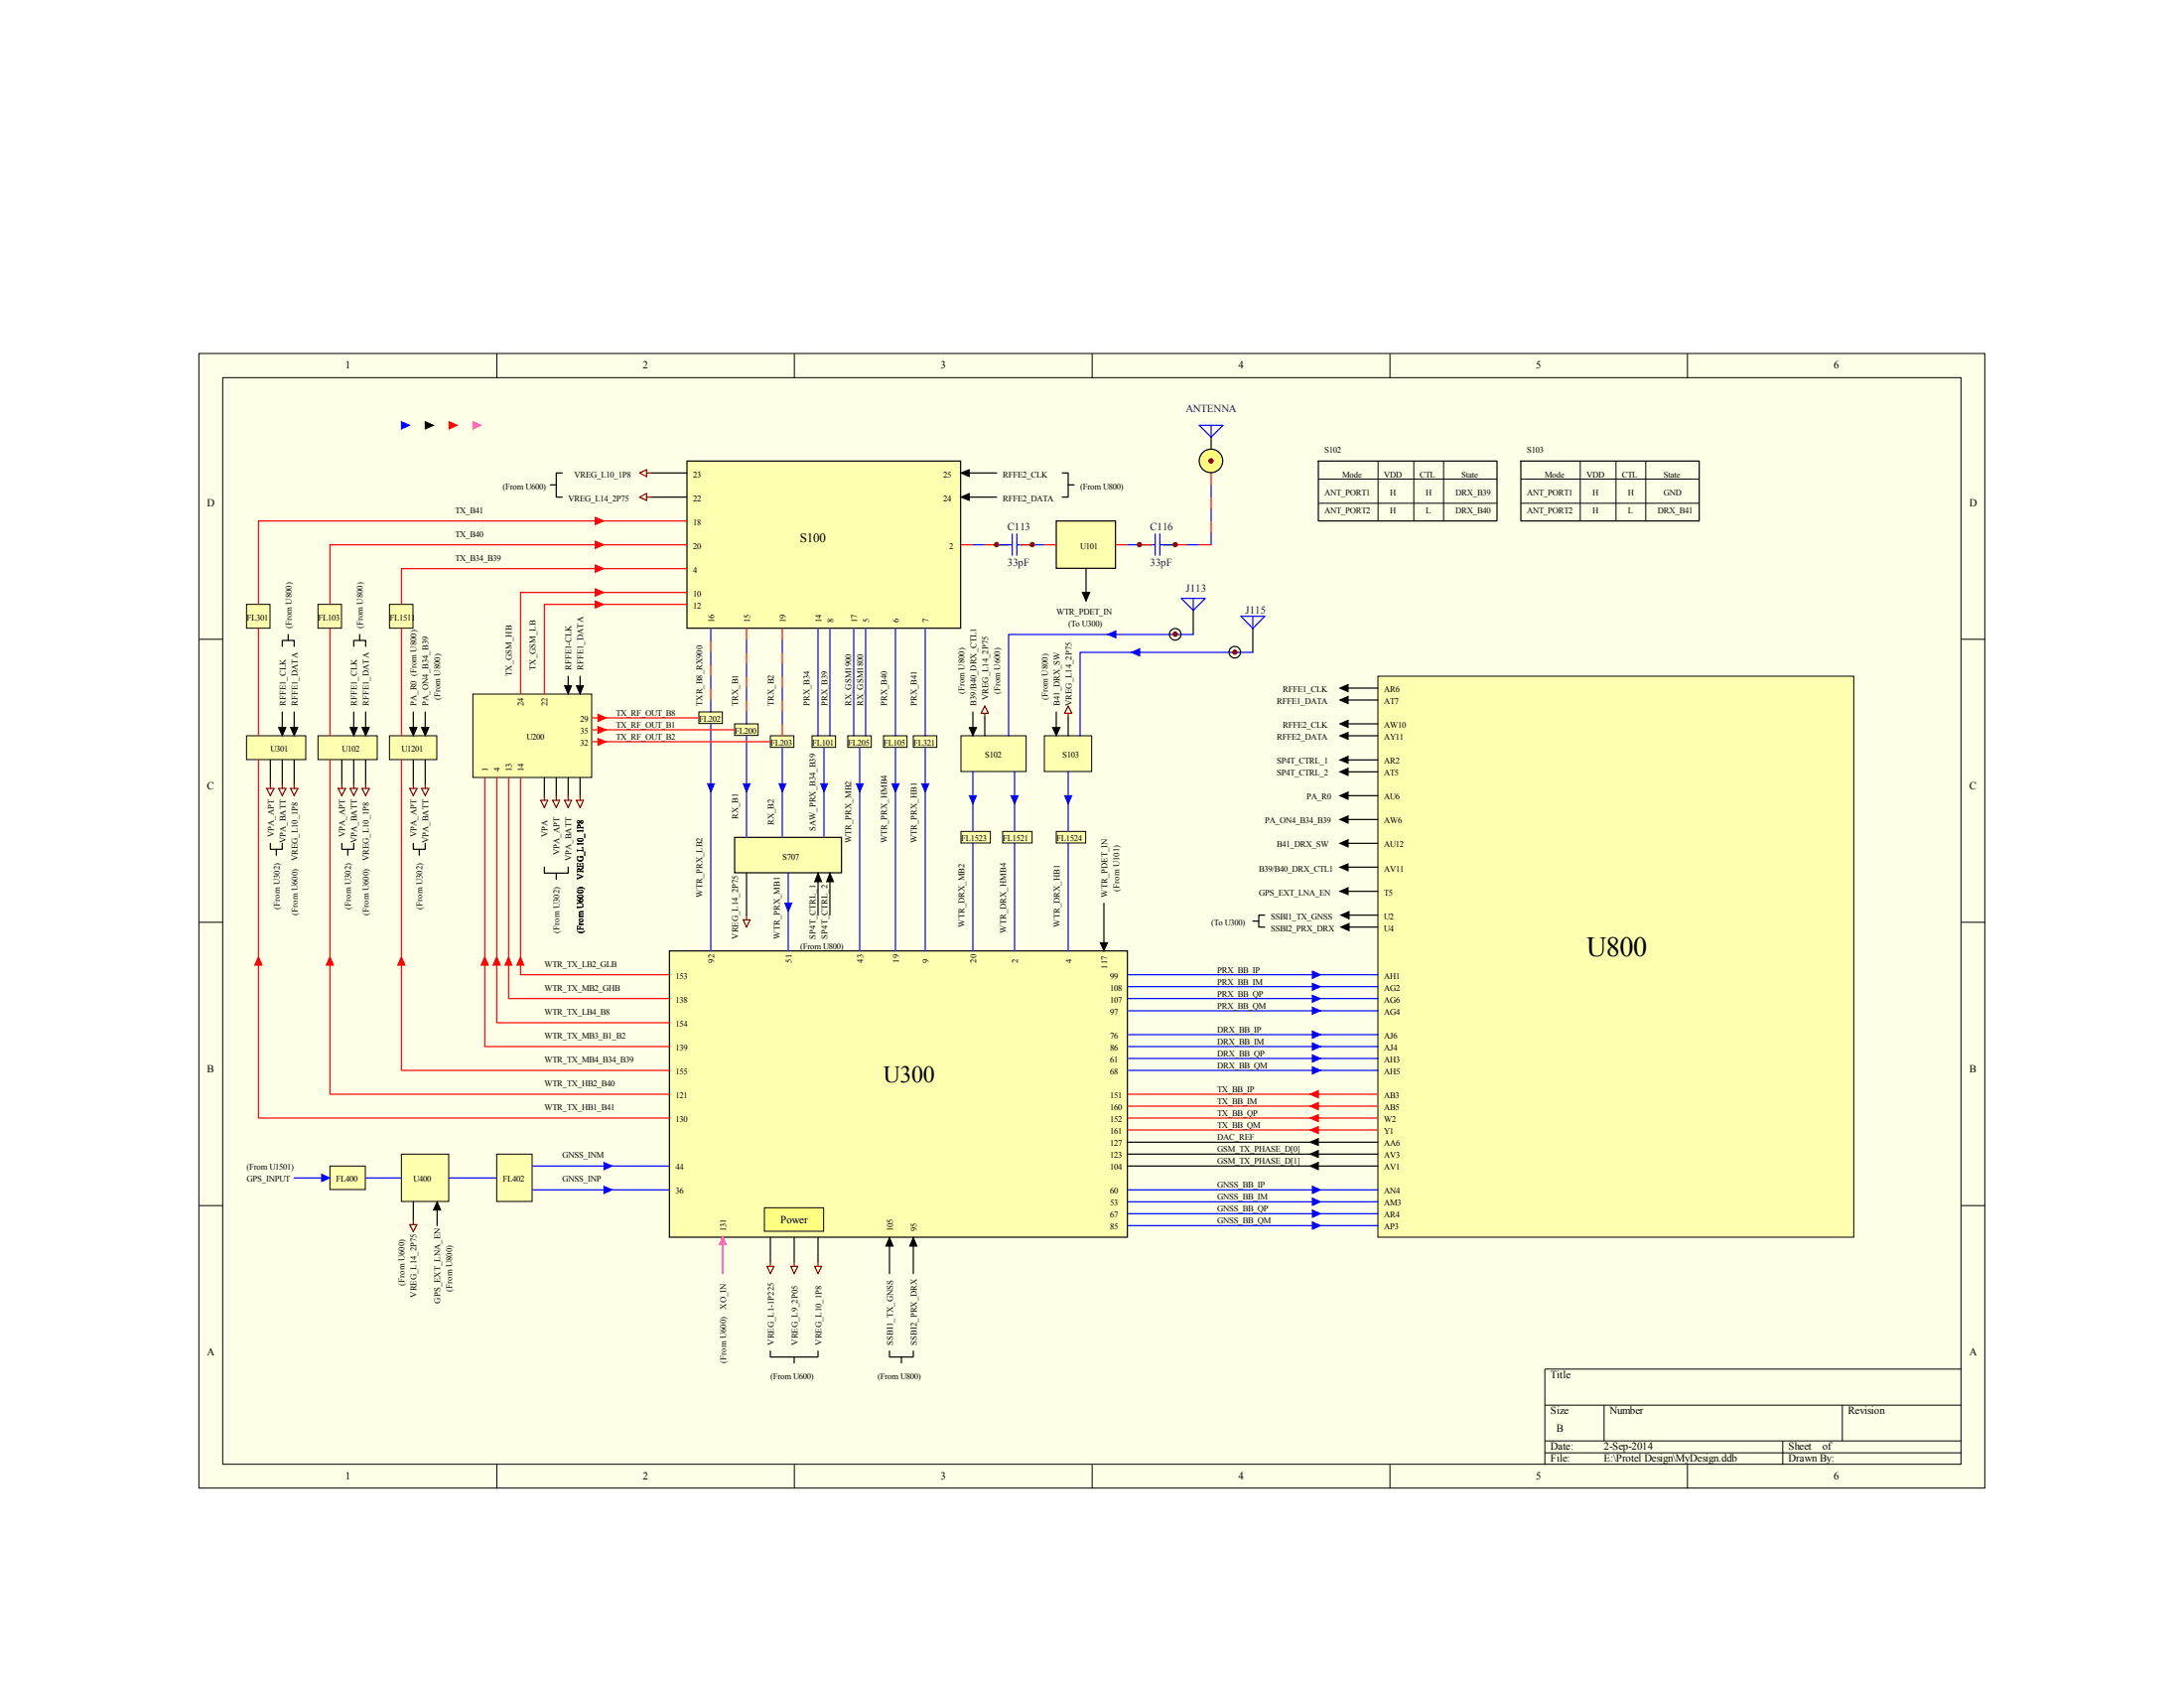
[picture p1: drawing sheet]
<svg xmlns="http://www.w3.org/2000/svg" width="279mm" height="216mm" viewBox="0 0 279 216" stroke-linecap="round" stroke-linejoin="round" font-family="sans-serif">
<path d="M25.4 45.2h228.5v145.1h-228.5z" fill="#ffffe8"/>
<g fill="none" stroke="#000" stroke-width=".13">
<path d="M25.4 45.2h228.5v145.1h-228.5zM28.5 48.3h222.4v139h-222.4zM63.6 45.2v3.1M101.6 45.2v3.1M139.7 45.2v3.1M177.8 45.2v3.1M215.9 45.2v3.1M25.5 81.8h3M250.9 81.8h3.1M25.5 118h3M250.9 118h3.1M25.5 154.2h3"/>
<path d="M250.9 154.2h3.1M197.6 179.7h53.3M205.2 179.7v4.6M235.7 179.7v4.6M250.9 175.1h-53.3v12.2M63.6 187.3v3.1M101.6 187.3v3.1M139.7 187.3v3.1M177.8 187.3v3.1M197.6 184.3h53.3M197.6 185.8h53.3M215.9 187.3v3.1"/>
<path d="M228.1 184.3v3"/>
</g>
<g fill="#ffffb0" stroke="#000" stroke-width=".15">
<path d="M87.9 59h35v21.3h-35z" fill-rule="evenodd"/>
<path d="M85.6 121.6h58.6v36.6h-58.6z" fill-rule="evenodd"/>
</g>
<path d="M176.3 86.5h60.9v71.7h-60.9z" fill="#ffffb0"/>
<path d="M176.3 86.5h60.9v71.7h-60.9z" fill="none" stroke="#000" stroke-width=".13"/>
<path d="M135.1 66.6h7.6v6.1h-7.6z" fill-rule="evenodd" fill="#ffffb0" stroke="#000" stroke-width=".15"/>
<path d="M154.9 55.9v3.1M127.5 69.7h1.5M130.6 69.7h1.5M145.8 69.7h1.5M148.8 69.7h1.6" fill="none" stroke="#000" stroke-width=".15"/>
<g fill="none" stroke="#00f" stroke-width=".15">
<path d="M153.4 54.4h3.1l-1.6 1.5zM154.9 54.4v1.5M154.9 59v1.5M124.5 69.7h1.5M127.5 69.7h2M129.5 68.3v2.7M130.1 69.7h.5M130.1 68.3v2.7M132.1 69.7h1.5M144.3 69.7h1.5M147.3 69.7h.5M147.8 68.3v2.7"/>
<path d="M148.4 69.7h2M148.4 68.3v2.7M151.9 69.7h1.5M154.9 62v1.6M154.9 65.1v1.5M154.9 68.2v1.5"/>
</g>
<path d="M122.9 69.7h1.6M126 69.7h1.5M130.6 69.7h1.5M133.6 69.7h1.5M142.7 69.7h1.6M145.8 69.7h1.5M150.4 69.7h1.5M153.4 69.7h1.5M154.9 60.5v1.5M154.9 63.6v1.5M154.9 66.6v1.6" fill="none" stroke="#f00" stroke-width=".15"/>
<g fill="#800000" stroke="#800000" stroke-width=".13">
<circle cx="127.5" cy="69.7" r=".28"/>
<circle cx="145.8" cy="69.7" r=".28"/>
<circle cx="150.3" cy="69.7" r=".28"/>
<circle cx="132.1" cy="69.7" r=".28"/>
</g>
<circle cx="154.9" cy="58.9" r="1.5" fill="#ffff80" stroke="#000" stroke-width=".15"/>
<circle cx="154.9" cy="58.9" r=".28" fill="#800000" stroke="#800000" stroke-width=".13"/>
<path d="M138.9 72.7v3.1" fill="none" stroke="#000" stroke-width=".15"/>
<path d="M89.5 91.1h2.9v1.4h-2.9z" fill="#ffffb0"/>
<path d="M89.4 91.1h3v1.4h-3z" fill="none" stroke="#000" stroke-width=".13"/>
<path d="M94 92.6h3v1.5h-3z" fill="#ffffb0"/>
<path d="M94 92.6h3v1.5h-3z" fill="none" stroke="#000" stroke-width=".13"/>
<path d="M98.6 94.1h3v1.5h-3z" fill="#ffffb0"/>
<path d="M98.6 94.1h3v1.5h-3z" fill="none" stroke="#000" stroke-width=".13"/>
<path d="M103.9 94.1h3v1.5h-3z" fill="#ffffb0"/>
<path d="M103.9 94.1h3v1.5h-3z" fill="none" stroke="#000" stroke-width=".13"/>
<path d="M108.5 94.1h3v1.5h-3z" fill="#ffffb0"/>
<path d="M108.5 94.1h3v1.5h-3z" fill="none" stroke="#000" stroke-width=".13"/>
<path d="M113.1 94.1h2.9v1.5h-2.9z" fill="#ffffb0"/>
<path d="M113 94.1h3v1.5h-3z" fill="none" stroke="#000" stroke-width=".13"/>
<path d="M116.9 94.1h2.9v1.5h-2.9z" fill="#ffffb0"/>
<path d="M116.8 94.1h3v1.5h-3z" fill="none" stroke="#000" stroke-width=".13"/>
<path d="M94 107.1h13.7v4.5h-13.7z" fill-rule="evenodd" fill="#ffffb0" stroke="#000" stroke-width=".15"/>
<g fill="none" stroke="#00f" stroke-width=".15">
<path d="M90.9 80.4v1.5M100.1 95.6v11.5M104.6 80.4v13.7M105.4 95.6v11.5M106.2 80.4v13.7M109.2 80.4v13.7M110 95.6v26M110.7 80.4v13.7M114.6 80.4v13.7M114.6 95.6v26M118.4 80.4v13.7M118.4 95.6v26"/>
<path d="M100.8 111.7v9.9"/>
</g>
<path d="M60.5 88.8h15.2v10.6h-15.2z" fill="#ffffb0"/>
<path d="M60.5 88.8h15.2v10.6h-15.2z" fill="none" stroke="#000" stroke-width=".13"/>
<g fill="none" stroke="#f00" stroke-width=".15">
<path d="M87.9 77.3h-18.3v11.5M87.9 75.8h-21.3v13M62 99.5v34.4h23.6M63.5 99.5v31.3h22.1M65.1 99.5v28.2h20.5M66.6 99.5v25.2h19M75.7 91.8h13.7M75.7 93.3h18.3M75.7 94.9h22.9M90.9 81.9v1.5M90.9 85v1.5M90.9 88v1.5"/>
<path d="M95.5 80.4v1.5M95.5 83.4v1.6M95.5 86.5v1.5M95.5 89.5v1.6M100.1 80.4v1.5M100.1 83.4v1.6M100.1 86.5v1.5M100.1 89.5v1.6M100.1 92.6v1.5"/>
</g>
<g fill="none" stroke="#00f" stroke-width=".15">
<path d="M90.9 83.4v1.6M90.9 86.5v1.5M90.9 89.5v1.6M90.9 92.6v29M95.5 81.9v1.5M95.5 85v1.5M95.5 88v1.5M95.5 91.1v1.5M95.5 94.1v13M100.1 81.9v1.5M100.1 85v1.5M100.1 88v1.5"/>
<path d="M100.1 91.1v1.5"/>
</g>
<path d="M69.2 102.4h.9l-.5 .9zM69.6 101.8v.6M70.7 102.4h.9l-.4 .9zM71.2 101.8v.6M72.2 102.4h.9l-.4 .9zM72.7 101.8v.6M73.7 102.4h.9l-.4 .9zM74.2 101.8v.6M95.1 117.6h.9l-.5 1zM95.5 117.1v.5" fill="none" stroke="#800000" stroke-width=".15"/>
<path d="M69.6 99.5v2.3M71.2 99.5v2.3M72.7 86.5v1.5M72.7 99.5v2.3M74.2 86.5v1.5M74.2 99.5v2.3M69.6 110.9v.8h3.1v-.8M71.2 111.7v.8M95.5 111.7v5.4M104.6 112.5v4.6M106.2 112.5v4.6" fill="none" stroke="#000" stroke-width=".15"/>
<path d="M49.9 94.1h6v3.1h-6z" fill="#ffffb0"/>
<path d="M49.8 94.1h6.1v3.1h-6.1z" fill="none" stroke="#000" stroke-width=".13"/>
<path d="M40.7 94.1h7.6v3.1h-7.6z" fill="#ffffb0"/>
<path d="M40.7 94.1h7.6v3.1h-7.6z" fill="none" stroke="#000" stroke-width=".13"/>
<path d="M31.6 94.1h7.5v3.1h-7.5z" fill="#ffffb0"/>
<path d="M31.5 94.1h7.6v3.1h-7.6z" fill="none" stroke="#000" stroke-width=".13"/>
<path d="M49.9 77.3h2.9v3h-2.9z" fill="#ffffb0"/>
<path d="M49.8 77.3h3v3h-3z" fill="none" stroke="#000" stroke-width=".13"/>
<path d="M40.7 77.3h3v3h-3z" fill="#ffffb0"/>
<path d="M40.7 77.3h3v3h-3z" fill="none" stroke="#000" stroke-width=".13"/>
<path d="M31.6 77.3h2.9v3h-2.9z" fill="#ffffb0"/>
<path d="M31.5 77.3h3v3h-3z" fill="none" stroke="#000" stroke-width=".13"/>
<path d="M87.9 72.7h-36.5v4.6M87.9 69.7h-45.7v7.6M87.9 66.6h-54.8v10.7M33.1 97.2v45.8h52.5M33.1 80.4v13.7M42.2 97.2v42.8h43.4M42.2 80.4v13.7M51.4 97.2v39.7h34.2M51.4 80.4v13.7" fill="none" stroke="#f00" stroke-width=".15"/>
<g fill="none" stroke="#000" stroke-width=".15">
<path d="M70.4 62h.8M71.9 60.5h-.7v3.1h.7M83.4 60.5h4.5M83.4 63.6h4.5M123.7 60.5h3.8M123.7 63.6h3.8M135.9 60.5h.8v3.1h-.8M136.7 62h.7M152.7 78.1v3.1M34.6 97.2v3M36.1 91.1v2.2M36.1 97.2v3"/>
<path d="M37.6 91.1v2.2M37.6 97.2v3M43.7 97.2v3M45.3 91.1v2.2M45.3 97.2v3M46.8 91.1v2.2M46.8 97.2v3M52.9 91.1v2.2M52.9 97.2v3M54.4 91.1v2.2M54.4 97.2v3M160.3 80.4v3"/>
<path d="M34.6 107.9v.7h1.5v-.7M35.3 108.6v.8M43.7 107.9v.7h1.6v-.7M44.5 108.6v.8M52.9 107.9v.7h1.5v-.7M53.6 108.6v.8"/>
</g>
<g fill="none" stroke="#800000" stroke-width=".15">
<path d="M81.8 60.5l.9-.4v.9zM81.8 63.6l.9-.5v.9zM82.7 60.5h.7M82.7 63.6h.7M34.1 100.8h1l-.5 1zM34.6 100.2v.6M35.6 100.8h1l-.5 1zM36.1 100.2v.6M37.2 100.8h.9l-.5 1zM37.6 100.2v.6M43.3 100.8h.9l-.5 1zM43.7 100.2v.6"/>
<path d="M44.8 100.8h.9l-.4 1zM45.3 100.2v.6M46.3 100.8h.9l-.4 1zM46.8 100.2v.6M52.4 100.8h.9l-.4 1zM52.9 100.2v.6M53.9 100.8h1l-.5 1zM54.4 100.2v.6"/>
</g>
<g fill="#f00" stroke="#f00" stroke-width=".13">
<path d="M57.4 53.9l1.1 .5-1.1 .5z"/>
<path d="M76.2 66.2l1.1 .4-1.1 .5z"/>
<path d="M76.2 69.2l1.1 .5-1.1 .4z"/>
<path d="M76.2 72.3l1.1 .4-1.1 .5z"/>
<path d="M76.2 75.3l1.1 .5-1.1 .4z"/>
<path d="M76.2 76.9l1.1 .4-1.1 .5z"/>
<path d="M66.6 122.4l.4 1h-.9z"/>
<path d="M65.1 122.4l.4 1h-.9z"/>
<path d="M63.5 122.4l.5 1h-.9z"/>
<path d="M62 122.4l.5 1h-.9z"/>
<path d="M51.4 122.4l.4 1h-.9z"/>
<path d="M76.5 91.4l1.1 .4-1.1 .5z"/>
<path d="M76.5 92.9l1.1 .4-1.1 .5z"/>
<path d="M76.5 94.4l1.1 .5-1.1 .4z"/>
<path d="M42.2 122.4l.5 1h-1z"/>
<path d="M33.1 122.4l.4 1h-.9z"/>
</g>
<g fill="#00f" stroke="#00f" stroke-width=".13">
<path d="M51.4 53.9l1 .5-1 .5z"/>
<path d="M90.5 100.2h.9l-.5 1.1z"/>
<path d="M95.1 100.2h.9l-.5 1.1z"/>
<path d="M99.7 100.2h.8l-.4 1.1z"/>
<path d="M105 100.2h.9l-.5 1.1z"/>
<path d="M109.6 100.2h.8l-.4 1.1z"/>
<path d="M114.1 100.2h.9l-.4 1.1z"/>
<path d="M117.9 100.2h.9l-.4 1.1z"/>
<path d="M100.4 115.5h.9l-.5 1.1z"/>
</g>
<g fill="#000" stroke="#000" stroke-width=".13">
<path d="M54.4 53.9l1.1 .5-1.1 .5zM122.9 60.5l1.1-.4v.9zM122.9 63.6l1.1-.5v.9zM138.5 75.8h.9l-.5 1.1zM35.6 93h1l-.5 1.1zM37.2 93h.9l-.5 1.1zM44.8 93h.9l-.4 1.1zM46.3 93h.9l-.4 1.1zM52.4 93h.9l-.4 1.1zM53.9 93h1l-.5 1.1zM72.2 87.7h.9l-.4 1.1zM73.7 87.7h.9l-.4 1.1z"/>
<path d="M104.6 111.7l.5 1.1h-.9zM106.2 111.7l.4 1.1h-.9z"/>
</g>
<path d="M60.5 53.9l1.1 .5-1.1 .5z" fill="#f0f" stroke="#f0f" stroke-width=".13"/>
<path d="M151.1 76.5h3.1l-1.5 1.6zM152.7 76.5v1.6M158.7 78.8h3.1l-1.5 1.6zM160.3 78.8v1.6M68.1 152.2h17.5M68.1 149.1h17.5" fill="none" stroke="#00f" stroke-width=".15"/>
<path d="M123 106.4h3.7v1.4h-3.7z" fill="#ffffb0"/>
<path d="M122.9 106.3h3.8v1.5h-3.8z" fill="none" stroke="#000" stroke-width=".13"/>
<path d="M128.3 106.4h3.7v1.4h-3.7z" fill="#ffffb0"/>
<path d="M128.3 106.3h3.7v1.5h-3.7z" fill="none" stroke="#000" stroke-width=".13"/>
<path d="M135.2 106.4h3.7v1.4h-3.7z" fill="#ffffb0"/>
<path d="M135.1 106.3h3.8v1.5h-3.8z" fill="none" stroke="#000" stroke-width=".13"/>
<path d="M123 94.1h8.3v4.6h-8.3z" fill="#ffffb0"/>
<path d="M122.9 94.1h8.4v4.6h-8.4z" fill="none" stroke="#000" stroke-width=".13"/>
<path d="M133.6 94.1h6.1v4.6h-6.1z" fill="#ffffb0"/>
<path d="M133.6 94.1h6.1v4.6h-6.1z" fill="none" stroke="#000" stroke-width=".13"/>
<path d="M124.5 98.7v7.6M129.8 98.7v7.6M136.7 98.7v7.6M152.7 81.2h-23.7v12.9M160.3 83.4h-22.1v10.7M124.5 107.9v13.7M129.8 107.9v13.7M136.7 107.9v13.7" fill="none" stroke="#00f" stroke-width=".15"/>
<g fill="none" stroke="#000" stroke-width=".15">
<path d="M124.5 91.1v2.2M126 91.8v2.3M135.1 91.1v2.2M136.7 91.8v2.3M141.2 115.5v6.1"/>
<circle cx="150.3" cy="81.1" r=".74"/>
<circle cx="158" cy="83.4" r=".74"/>
</g>
<g fill="#800000" stroke="#800000" stroke-width=".13">
<circle cx="150.3" cy="81.1" r=".29"/>
<circle cx="158" cy="83.4" r=".28"/>
</g>
<path d="M126 90.3l.4 .9h-.9zM126 91.2v.6M136.7 90.3l.4 .9h-.9zM136.7 91.2v.6" fill="none" stroke="#800000" stroke-width=".15"/>
<g fill="#00f" stroke="#00f" stroke-width=".13">
<path d="M141.7 81.2l1-.5v.9z"/>
<path d="M144.7 83.4l1.1-.4v.9z"/>
<path d="M124 101.8h.9l-.4 1z"/>
<path d="M129.3 101.8h1l-.5 1z"/>
<path d="M136.2 101.8h.9l-.4 1z"/>
</g>
<path d="M124 93h.9l-.4 1.1zM134.7 93h.9l-.5 1.1z" fill="#000" stroke="#000" stroke-width=".13"/>
<path d="M63.6 147.7h4.5v6h-4.5z" fill="#ffffb0"/>
<path d="M63.5 147.6h4.6v6.1h-4.6z" fill="none" stroke="#000" stroke-width=".13"/>
<path d="M51.4 147.7h6v6h-6z" fill="#ffffb0"/>
<path d="M51.4 147.6h6v6.1h-6z" fill="none" stroke="#000" stroke-width=".13"/>
<path d="M42.2 149.2h4.5v2.9h-4.5z" fill="#ffffb0"/>
<path d="M176.3 59v7.7M180.9 59v7.7M184.7 59v7.7M202.2 59v7.7M206.7 59v7.7M210.5 59v7.7M168.7 61.3h22.8M168.7 64.4h22.8M194.6 61.3h22.8M194.6 64.4h22.8M42.2 149.1h4.5v3h-4.5z" fill="none" stroke="#000" stroke-width=".13"/>
<g fill="none" stroke="#00f" stroke-width=".15">
<path d="M144.3 124.7h32M144.3 126.2h32M144.3 127.7h32M144.3 129.3h32M144.3 132.3h32M144.3 133.9h32M144.3 135.4h32M144.3 136.9h32M37.6 150.7h3.8M46.8 150.7h4.6M57.4 150.7h6.1M144.3 152.2h32"/>
<path d="M144.3 153.7h32M144.3 155.2h32M144.3 156.8h32"/>
</g>
<g fill="none" stroke="#000" stroke-width=".15">
<path d="M168.7 59h22.8v7.6h-22.8zM194.6 59h22.8v7.6h-22.8zM160.3 117.8h.7M161.8 117.1h-.8v1.5h.8M171.7 117.1h4.6M171.7 118.6h4.6M52.9 153.7v2.3M55.9 154.5v2.3M98.6 158.3v3.1M101.6 158.3v3.1M104.6 158.3v3.1M113.8 158.3v4.6"/>
<path d="M116.8 158.3v4.6M144.3 146.1h32M144.3 147.6h32M144.3 149.1h32M98.6 172.8v.8h6v-.8M101.6 173.6v.7M113.8 172.8v.8h3v-.8M115.3 173.6v.7"/>
</g>
<path d="M52.4 156.6h.9l-.4 .9zM52.9 156v.6M98.1 162h.9l-.4 .9zM98.6 161.4v.6M101.2 162h.9l-.5 .9zM101.6 161.4v.6M104.2 162h.9l-.5 .9zM104.6 161.4v.6" fill="none" stroke="#800000" stroke-width=".15"/>
<g fill="#00f" stroke="#00f" stroke-width=".13">
<path d="M41.1 150.2l1.1 .5-1.1 .4z"/>
<path d="M77.3 148.7l1 .4-1 .5z"/>
<path d="M77.3 151.7l1 .5-1 .5z"/>
</g>
<path d="M140.8 120.6h.9l-.5 1zM55.9 153.7l.5 1.1h-.9z" fill="#000" stroke="#000" stroke-width=".13"/>
<path d="M144.3 140h32M144.3 141.5h32M144.3 143h32M144.3 144.5h32" fill="none" stroke="#f00" stroke-width=".15"/>
<path d="M92.5 158.3v4.6" fill="none" stroke="#f0f" stroke-width=".15"/>
<path d="M97.8 154.5h7.6v3h-7.6z" fill="#fff681"/>
<path d="M97.8 154.5h7.6v3h-7.6z" fill="none" stroke="#000" stroke-width=".13"/>
<g fill="#000" stroke="#000" stroke-width=".13">
<path d="M171.4 88l1.1-.5v1zM171.4 89.5l1.1-.4v.9zM171.4 92.6l1.1-.5v.9zM171.4 94.1l1.1-.4v.9zM171.4 97.2l1.1-.5v.9zM171.4 98.7l1.1-.4v.9zM171.4 101.8l1.1-.5v.9zM171.4 104.8l1.1-.4v.9zM171.4 107.9l1.1-.5v.9zM171.4 110.9l1.1-.4v.9zM171.4 114l1.1-.5v.9zM171.5 117.1l1.1-.5v.9z"/>
<path d="M171.5 118.6l1.1-.5v.9zM113.8 158.3l.5 1.1h-1zM116.8 158.3l.5 1.1h-.9zM167.6 146.1l1.1-.5v.9zM167.6 147.6l1.1-.4v.8zM167.6 149.1l1.1-.4v.9z"/>
</g>
<path d="M92.5 158.2l.4 1h-.9z" fill="#f0f" stroke="#f0f" stroke-width=".13"/>
<g fill="#f00" stroke="#f00" stroke-width=".13">
<path d="M167.6 140l1.1-.5v.9z"/>
<path d="M167.6 141.5l1.1-.5v.9z"/>
<path d="M167.6 143l1.1-.4v.9z"/>
<path d="M167.6 144.5l1.1-.4v.9z"/>
</g>
<g fill="#00f" stroke="#00f" stroke-width=".13">
<path d="M167.9 124.2l1.1 .5-1.1 .4z"/>
<path d="M167.9 125.8l1.1 .4-1.1 .5z"/>
<path d="M167.9 127.3l1.1 .4-1.1 .5z"/>
<path d="M167.9 128.8l1.1 .5-1.1 .4z"/>
<path d="M167.9 131.9l1.1 .4-1.1 .5z"/>
<path d="M167.9 133.4l1.1 .5-1.1 .4z"/>
<path d="M167.9 134.9l1.1 .5-1.1 .4z"/>
<path d="M167.9 136.4l1.1 .5-1.1 .5z"/>
<path d="M167.9 151.7l1.1 .5-1.1 .5z"/>
<path d="M167.9 153.2l1.1 .5-1.1 .5z"/>
<path d="M167.9 154.8l1.1 .4-1.1 .5z"/>
<path d="M167.9 156.3l1.1 .5-1.1 .4z"/>
</g>
<g fill="none" stroke="#000" stroke-width=".15">
<path d="M36.1 82.7v-.8h1.5v.8M36.9 81.2v.7M45.3 82.7v-.8h1.5v.8M46 81.2v.7M171.7 98.7h4.6M171.7 97.2h4.6M171.7 94.1h4.6M171.7 92.6h4.6M171.7 89.5h4.6M171.7 88h4.6M171.7 101.8h4.6M171.7 104.8h4.6"/>
<path d="M171.7 107.9h4.6M171.7 110.9h4.6M171.7 114h4.6"/>
</g>
<text font-size="3.6" x="202.9" y="122.3">U800</text>
<text font-size="3" x="113" y="138.4">U300</text>
<text font-size="1.7" x="102.4" y="69.3">S100</text>
<g font-size="1.4">
<text x="44.2" y="47.2">1</text>
<text x="82.3" y="47.2">2</text>
<text x="120.4" y="47.2">3</text>
<text x="158.5" y="47.2">4</text>
<text x="196.5" y="47.2">5</text>
<text x="234.6" y="47.2">6</text>
<text x="26.5" y="64.8">D</text>
<text x="252" y="64.8">D</text>
<text x="26.5" y="101">C</text>
<text x="252" y="101">C</text>
<text x="26.5" y="137.2">B</text>
<text x="252" y="137.2">B</text>
<text x="99.9" y="156.4">Power</text>
<text x="26.5" y="173.4">A</text>
<text x="252" y="173.4">A</text>
<text x="198.4" y="176.3">Title</text>
<text x="198.4" y="180.9">Size</text>
<text x="198.4" y="185.5">Date:</text>
<text x="199.1" y="183.2">B</text>
<text x="205.2" y="185.5">2-Sep-2014</text>
<text x="205.9" y="180.9">Number</text>
<text x="228.8" y="185.5">Sheet</text>
<text x="233.1" y="185.5">of</text>
<text x="236.4" y="180.9">Revision</text>
<text x="44.2" y="189.3">1</text>
<text x="82.3" y="189.3">2</text>
<text x="120.4" y="189.3">3</text>
<text x="158.5" y="189.3">4</text>
<text x="196.5" y="189.3">5</text>
<text x="198.4" y="187">File:</text>
<text x="205.2" y="187">E:\Protel Design\MyDesign.ddb</text>
<text x="228.8" y="187">Drawn By:</text>
<text x="234.6" y="189.3">6</text>
</g>
<g font-size="1.4" fill="#000080">
<text x="151.7" y="52.7">ANTENNA</text>
<text x="128.9" y="67.8">C113</text>
<text x="147.1" y="67.8">C116</text>
<text x="128.9" y="72.4">33pF</text>
<text x="147.1" y="72.4">33pF</text>
<text x="151.7" y="75.7">J113</text>
<text x="159.3" y="78.5">J115</text>
</g>
<g font-size="1.1">
<text x="169.4" y="57.9">S102</text>
<text x="195.3" y="57.9">S103</text>
<text x="58.2" y="65.6">TX_B41</text>
<text x="64.3" y="62.6">(From U600)</text>
<text x="72.7" y="64.1">VREG_L14_2P75</text>
<text x="73.5" y="61">VREG_L10_1P8</text>
<text x="88.6" y="61">23</text>
<text x="88.6" y="64.1">22</text>
<text x="120.7" y="61">25</text>
<text x="120.7" y="64.1">24</text>
<text x="128.3" y="61">RFFE2_CLK</text>
<text x="128.3" y="64.1">RFFE2_DATA</text>
<text x="138.2" y="62.6">(From U800)</text>
<text x="169.4" y="63.3">ANT_PORT1</text>
<text x="169.4" y="65.6">ANT_PORT2</text>
<text x="171.7" y="61">Mode</text>
<text x="177" y="61">VDD</text>
<text x="177.8" y="63.3">H</text>
<text x="177.8" y="65.6">H</text>
<text x="181.6" y="61">CTL</text>
<text x="182.4" y="63.3">H</text>
<text x="182.4" y="65.6">L</text>
<text x="186.2" y="63.3">DRX_B39</text>
<text x="186.2" y="65.6">DRX_B40</text>
<text x="187" y="61">State</text>
<text x="195.3" y="63.3">ANT_PORT1</text>
<text x="195.3" y="65.6">ANT_PORT2</text>
<text x="197.6" y="61">Mode</text>
<text x="203" y="61">VDD</text>
<text x="203.7" y="63.3">H</text>
<text x="203.7" y="65.6">H</text>
<text x="207.5" y="61">CTL</text>
<text x="208.2" y="63.3">H</text>
<text x="208.2" y="65.6">L</text>
<text x="212.1" y="65.6">DRX_B41</text>
<text x="212.8" y="61">State</text>
<text x="212.8" y="63.3">GND</text>
<text x="58.2" y="71.7">TX_B34_B39</text>
<text x="58.2" y="68.7">TX_B40</text>
<text x="88.6" y="67.1">18</text>
<text x="88.6" y="70.2">20</text>
<text x="121.4" y="70.2">2</text>
<text x="138.2" y="70.2">U101</text>
<text x="88.6" y="76.3">10</text>
<text x="88.6" y="77.8">12</text>
<text x="88.6" y="73.2">4</text>
<text x="31.5" y="79.4">FL301</text>
<text x="37.3" y="80.4" transform="rotate(-90 37.3 80.4)">(From U800)</text>
<text x="40.7" y="79.4">FL103</text>
<text x="46.4" y="80.4" transform="rotate(-90 46.4 80.4)">(From U800)</text>
<text x="49.8" y="79.4">FL1511</text>
<text x="91.4" y="79.6" transform="rotate(-90 91.4 79.6)">16</text>
<text x="95.9" y="79.6" transform="rotate(-90 95.9 79.6)">15</text>
<text x="100.5" y="79.6" transform="rotate(-90 100.5 79.6)">19</text>
<text x="105.1" y="79.6" transform="rotate(-90 105.1 79.6)">14</text>
<text x="106.6" y="79.6" transform="rotate(-90 106.6 79.6)">8</text>
<text x="109.6" y="79.6" transform="rotate(-90 109.6 79.6)">17</text>
<text x="111.2" y="79.6" transform="rotate(-90 111.2 79.6)">5</text>
<text x="115" y="79.6" transform="rotate(-90 115 79.6)">6</text>
<text x="118.8" y="79.6" transform="rotate(-90 118.8 79.6)">7</text>
<text x="135.1" y="78.6">WTR_PDET_IN</text>
<text x="136.7" y="80.1">(To U300)</text>
<text x="56.3" y="89.5" transform="rotate(-90 56.3 89.5)">(From U800)</text>
<text x="65.5" y="86.5" transform="rotate(-90 65.5 86.5)">TX_GSM_HB</text>
<text x="68.5" y="85.7" transform="rotate(-90 68.5 85.7)">TX_GSM_LB</text>
<text x="73.1" y="85.7" transform="rotate(-90 73.1 85.7)">RFFE1-CLK</text>
<text x="74.6" y="85.7" transform="rotate(-90 74.6 85.7)">RFFE1_DATA</text>
<text x="123.4" y="88.8" transform="rotate(-90 123.4 88.8)">(From U800)</text>
<text x="126.4" y="89.5" transform="rotate(-90 126.4 89.5)">VREG_L14_2P75</text>
<text x="127.9" y="88.8" transform="rotate(-90 127.9 88.8)">(From U600)</text>
<text x="134" y="89.5" transform="rotate(-90 134 89.5)">(From U800)</text>
<text x="164.1" y="88.5">RFFE1_CLK</text>
<text x="177" y="88.5">AR6</text>
<text x="36.5" y="90.3" transform="rotate(-90 36.5 90.3)">RFFE1_CLK</text>
<text x="38.1" y="90.3" transform="rotate(-90 38.1 90.3)">RFFE1_DATA</text>
<text x="45.6" y="90.3" transform="rotate(-90 45.6 90.3)">RFFE1_CLK</text>
<text x="47.2" y="90.3" transform="rotate(-90 47.2 90.3)">RFFE1_DATA</text>
<text x="53.3" y="90.3" transform="rotate(-90 53.3 90.3)">PA_R0 (From U800)</text>
<text x="54.8" y="90.3" transform="rotate(-90 54.8 90.3)">PA_ON4_B34_B39</text>
<text x="67" y="90.3" transform="rotate(-90 67 90.3)">24</text>
<text x="67.4" y="94.7">U200</text>
<text x="70" y="90.3" transform="rotate(-90 70 90.3)">22</text>
<text x="74.2" y="92.3">29</text>
<text x="74.2" y="93.9">35</text>
<text x="74.2" y="95.4">32</text>
<text x="78.8" y="91.6">TX_RF_OUT_B8</text>
<text x="78.8" y="93.1">TX_RF_OUT_B1</text>
<text x="78.8" y="94.7">TX_RF_OUT_B2</text>
<text x="89.4" y="92.3">FL202</text>
<text x="89.8" y="90.3" transform="rotate(-90 89.8 90.3)">TXR_B8_RX900</text>
<text x="94" y="93.9">FL200</text>
<text x="94.4" y="90.3" transform="rotate(-90 94.4 90.3)">TRX_B1</text>
<text x="98.6" y="95.4">FL203</text>
<text x="99" y="90.3" transform="rotate(-90 99 90.3)">TRX_B2</text>
<text x="103.6" y="90.3" transform="rotate(-90 103.6 90.3)">PRX_B34</text>
<text x="103.9" y="95.4">FL101</text>
<text x="105.8" y="90.3" transform="rotate(-90 105.8 90.3)">PRX_B39</text>
<text x="108.5" y="95.4">FL205</text>
<text x="108.9" y="90.3" transform="rotate(-90 108.9 90.3)">RX_GSM1900</text>
<text x="110.4" y="90.3" transform="rotate(-90 110.4 90.3)">RX_GSM1800</text>
<text x="113" y="95.4">FL105</text>
<text x="113.5" y="90.3" transform="rotate(-90 113.5 90.3)">PRX_B40</text>
<text x="116.8" y="95.4">FL321</text>
<text x="117.3" y="90.3" transform="rotate(-90 117.3 90.3)">PRX_B41</text>
<text x="124.9" y="90.3" transform="rotate(-90 124.9 90.3)">B39/B40_DRX_CTL1</text>
<text x="135.6" y="90.3" transform="rotate(-90 135.6 90.3)">B41_DRX_SW</text>
<text x="137.1" y="90.3" transform="rotate(-90 137.1 90.3)">VREG_L14_2P75</text>
<text x="163.3" y="90">RFFE1_DATA</text>
<text x="163.3" y="94.7">RFFE2_DATA</text>
<text x="164.1" y="93.1">RFFE2_CLK</text>
<text x="177" y="90">AT7</text>
<text x="177" y="93.1">AW10</text>
<text x="177" y="94.7">AY11</text>
<text x="34.6" y="96.2">U301</text>
<text x="43.7" y="96.2">U102</text>
<text x="51.4" y="96.2">U1201</text>
<text x="62.4" y="98.7" transform="rotate(-90 62.4 98.7)">1</text>
<text x="63.9" y="98.7" transform="rotate(-90 63.9 98.7)">4</text>
<text x="65.5" y="98.7" transform="rotate(-90 65.5 98.7)">13</text>
<text x="67" y="98.7" transform="rotate(-90 67 98.7)">14</text>
<text x="126" y="96.9">S102</text>
<text x="135.9" y="96.9">S103</text>
<text x="163.3" y="97.7">SP4T_CTRL_1</text>
<text x="163.3" y="99.2">SP4T_CTRL_2</text>
<text x="177" y="97.7">AR2</text>
<text x="177" y="99.2">AT5</text>
<text x="35" y="107.1" transform="rotate(-90 35 107.1)">VPA_APT</text>
<text x="36.5" y="107.9" transform="rotate(-90 36.5 107.9)">VPA_BATT</text>
<text x="44.1" y="107.1" transform="rotate(-90 44.1 107.1)">VPA_APT</text>
<text x="45.6" y="107.9" transform="rotate(-90 45.6 107.9)">VPA_BATT</text>
<text x="53.3" y="107.1" transform="rotate(-90 53.3 107.1)">VPA_APT</text>
<text x="54.8" y="107.9" transform="rotate(-90 54.8 107.9)">VPA_BATT</text>
<text x="70" y="107.1" transform="rotate(-90 70 107.1)">VPA</text>
<text x="94.4" y="104.8" transform="rotate(-90 94.4 104.8)">RX_B1</text>
<text x="99" y="105.6" transform="rotate(-90 99 105.6)">RX_B2</text>
<text x="104.3" y="106.3" transform="rotate(-90 104.3 106.3)">SAW_PRX_B34_B39</text>
<text x="108.9" y="107.9" transform="rotate(-90 108.9 107.9)">WTR_PRX_MB2</text>
<text x="113.5" y="107.9" transform="rotate(-90 113.5 107.9)">WTR_PRX_HMB4</text>
<text x="117.3" y="107.9" transform="rotate(-90 117.3 107.9)">WTR_PRX_HB1</text>
<text x="122.9" y="107.6">FL1523</text>
<text x="128.3" y="107.6">FL1521</text>
<text x="135.1" y="107.6">FL1524</text>
<text x="161.8" y="105.3">PA_ON4_B34_B39</text>
<text x="167.1" y="102.3">PA_R0</text>
<text x="177" y="102.3">AU6</text>
<text x="177" y="105.3">AW6</text>
<text x="38.1" y="110.1" transform="rotate(-90 38.1 110.1)">VREG_L10_1P8</text>
<text x="47.2" y="110.1" transform="rotate(-90 47.2 110.1)">VREG_L10_1P8</text>
<text x="71.5" y="109.4" transform="rotate(-90 71.5 109.4)">VPA_APT</text>
<text x="73.1" y="110.1" transform="rotate(-90 73.1 110.1)">VPA_BATT</text>
<text x="74.6" y="112.5" transform="rotate(-90 74.6 112.5)">VREG_L10_1P8</text>
<text x="100.1" y="109.9">S707</text>
<text x="143.2" y="114" transform="rotate(-90 143.2 114)">(From U101)</text>
<text x="161" y="111.5">B39/B40_DRX_CTL1</text>
<text x="163.3" y="108.4">B41_DRX_SW</text>
<text x="177" y="108.4">AU12</text>
<text x="177" y="111.5">AV11</text>
<text x="35.8" y="116.3" transform="rotate(-90 35.8 116.3)">(From U302)</text>
<text x="38.1" y="117" transform="rotate(-90 38.1 117)">(From U600)</text>
<text x="44.9" y="116.3" transform="rotate(-90 44.9 116.3)">(From U302)</text>
<text x="47.2" y="117" transform="rotate(-90 47.2 117)">(From U600)</text>
<text x="54" y="116.3" transform="rotate(-90 54 116.3)">(From U302)</text>
<text x="71.5" y="119.3" transform="rotate(-90 71.5 119.3)">(From U302)</text>
<text x="74.6" y="119.3" transform="rotate(-90 74.6 119.3)">(From U600)</text>
<text x="89.8" y="114.8" transform="rotate(-90 89.8 114.8)">WTR_PRX_LB2</text>
<text x="123.4" y="118.6" transform="rotate(-90 123.4 118.6)">WTR_DRX_MB2</text>
<text x="128.7" y="119.3" transform="rotate(-90 128.7 119.3)">WTR_DRX_HMB4</text>
<text x="135.6" y="118.6" transform="rotate(-90 135.6 118.6)">WTR_DRX_HB1</text>
<text x="141.7" y="114.8" transform="rotate(-90 141.7 114.8)">WTR_PDET_IN</text>
<text x="154.9" y="118.3">(To U300)</text>
<text x="161" y="114.5">GPS_EXT_LNA_EN</text>
<text x="162.6" y="117.6">SSBI1_TX_GNSS</text>
<text x="162.6" y="119.1">SSBI2_PRX_DRX</text>
<text x="177" y="117.6">U2</text>
<text x="177" y="119.1">U4</text>
<text x="177" y="114.5">T5</text>
<text x="69.6" y="123.7">WTR_TX_LB2_GLB</text>
<text x="86.4" y="125.2">153</text>
<text x="91.4" y="123.1" transform="rotate(-90 91.4 123.1)">92</text>
<text x="94.4" y="120.1" transform="rotate(-90 94.4 120.1)">VREG_L14_2P75</text>
<text x="99.7" y="120.1" transform="rotate(-90 99.7 120.1)">WTR_PRX_MB1</text>
<text x="101.3" y="123.1" transform="rotate(-90 101.3 123.1)">51</text>
<text x="102.4" y="121.4">(From U800)</text>
<text x="104.3" y="120.1" transform="rotate(-90 104.3 120.1)">SP4T_CTRL_1</text>
<text x="105.8" y="120.1" transform="rotate(-90 105.8 120.1)">SP4T_CTRL_2</text>
<text x="110.4" y="123.1" transform="rotate(-90 110.4 123.1)">43</text>
<text x="115" y="123.1" transform="rotate(-90 115 123.1)">19</text>
<text x="118.8" y="123.1" transform="rotate(-90 118.8 123.1)">9</text>
<text x="124.9" y="123.1" transform="rotate(-90 124.9 123.1)">20</text>
<text x="130.2" y="123.1" transform="rotate(-90 130.2 123.1)">2</text>
<text x="137.1" y="123.1" transform="rotate(-90 137.1 123.1)">4</text>
<text x="141.7" y="123.9" transform="rotate(-90 141.7 123.9)">117</text>
<text x="142" y="125.2">99</text>
<text x="155.7" y="124.4">PRX_BB_IP</text>
<text x="155.7" y="125.9">PRX_BB_IM</text>
<text x="177" y="125.2">AH1</text>
<text x="69.6" y="129.8">WTR_TX_LB4_B8</text>
<text x="69.6" y="126.7">WTR_TX_MB2_GHB</text>
<text x="86.4" y="128.3">138</text>
<text x="86.4" y="131.3">154</text>
<text x="142" y="126.7">108</text>
<text x="142" y="128.3">107</text>
<text x="142" y="129.8">97</text>
<text x="155.7" y="127.5">PRX_BB_QP</text>
<text x="155.7" y="129">PRX_BB_QM</text>
<text x="177" y="126.7">AG2</text>
<text x="177" y="128.3">AG6</text>
<text x="177" y="129.8">AG4</text>
<text x="69.6" y="132.8">WTR_TX_MB3_B1_B2</text>
<text x="69.6" y="135.9">WTR_TX_MB4_B34_B39</text>
<text x="86.4" y="134.4">139</text>
<text x="86.4" y="137.4">155</text>
<text x="142" y="132.8">76</text>
<text x="142" y="134.4">86</text>
<text x="142" y="135.9">61</text>
<text x="142" y="137.4">68</text>
<text x="155.7" y="132.1">DRX_BB_IP</text>
<text x="155.7" y="133.6">DRX_BB_IM</text>
<text x="155.7" y="135.1">DRX_BB_QP</text>
<text x="155.7" y="136.6">DRX_BB_QM</text>
<text x="177" y="132.8">AJ6</text>
<text x="177" y="134.4">AJ4</text>
<text x="177" y="135.9">AH3</text>
<text x="177" y="137.4">AH5</text>
<text x="69.6" y="138.9">WTR_TX_HB2_B40</text>
<text x="69.6" y="142">WTR_TX_HB1_B41</text>
<text x="86.4" y="140.5">121</text>
<text x="86.4" y="143.5">130</text>
<text x="142" y="140.5">151</text>
<text x="142" y="142">160</text>
<text x="142" y="143.5">152</text>
<text x="155.7" y="139.7">TX_BB_IP</text>
<text x="155.7" y="141.2">TX_BB_IM</text>
<text x="155.7" y="142.8">TX_BB_QP</text>
<text x="177" y="140.5">AB3</text>
<text x="177" y="142">AB5</text>
<text x="177" y="143.5">W2</text>
<text x="31.5" y="149.6">(From U1501)</text>
<text x="71.9" y="148.1">GNSS_INM</text>
<text x="86.4" y="149.6">44</text>
<text x="142" y="145.1">161</text>
<text x="142" y="146.6">127</text>
<text x="142" y="148.1">123</text>
<text x="142" y="149.6">104</text>
<text x="155.7" y="144.3">TX_BB_QM</text>
<text x="155.7" y="145.8">DAC_REF</text>
<text x="155.7" y="147.4">GSM_TX_PHASE_D[0]</text>
<text x="155.7" y="148.9">GSM_TX_PHASE_D[1]</text>
<text x="177" y="145.1">Y1</text>
<text x="177" y="146.6">AA6</text>
<text x="177" y="148.1">AV3</text>
<text x="177" y="149.6">AV1</text>
<text x="31.5" y="151.2">GPS_INPUT</text>
<text x="43" y="151.2">FL400</text>
<text x="52.9" y="151.2">U400</text>
<text x="64.3" y="151.2">FL402</text>
<text x="71.9" y="151.2">GNSS_INP</text>
<text x="86.4" y="152.7">36</text>
<text x="142" y="152.7">60</text>
<text x="142" y="154.2">53</text>
<text x="142" y="155.7">67</text>
<text x="155.7" y="151.9">GNSS_BB_IP</text>
<text x="155.7" y="153.5">GNSS_BB_IM</text>
<text x="155.7" y="155">GNSS_BB_QP</text>
<text x="177" y="152.7">AN4</text>
<text x="177" y="154.2">AM3</text>
<text x="177" y="155.7">AR4</text>
<text x="92.9" y="157.5" transform="rotate(-90 92.9 157.5)">131</text>
<text x="114.2" y="157.5" transform="rotate(-90 114.2 157.5)">105</text>
<text x="117.3" y="157.5" transform="rotate(-90 117.3 157.5)">95</text>
<text x="142" y="157.3">85</text>
<text x="155.7" y="156.5">GNSS_BB_QM</text>
<text x="177" y="157.3">AP3</text>
<text x="51.7" y="164.4" transform="rotate(-90 51.7 164.4)">(From U600)</text>
<text x="53.3" y="165.9" transform="rotate(-90 53.3 165.9)">VREG_L14_2P75</text>
<text x="56.3" y="166.7" transform="rotate(-90 56.3 166.7)">GPS_EXT_LNA_EN</text>
<text x="57.8" y="165.2" transform="rotate(-90 57.8 165.2)">(From U800)</text>
<text x="92.9" y="167.5" transform="rotate(-90 92.9 167.5)">XO_IN</text>
<text x="99" y="172" transform="rotate(-90 99 172)">VREG_L1-1P225</text>
<text x="102" y="172" transform="rotate(-90 102 172)">VREG_L9_2P05</text>
<text x="105.1" y="172" transform="rotate(-90 105.1 172)">VREG_L10_1P8</text>
<text x="114.2" y="172" transform="rotate(-90 114.2 172)">SSBI1_TX_GNSS</text>
<text x="117.3" y="172" transform="rotate(-90 117.3 172)">SSBI2_PRX_DRX</text>
<text x="92.9" y="174.3" transform="rotate(-90 92.9 174.3)">(From U600)</text>
<text x="98.6" y="176.4">(From U600)</text>
<text x="112.3" y="176.4">(From U800)</text>
</g>
</svg>
